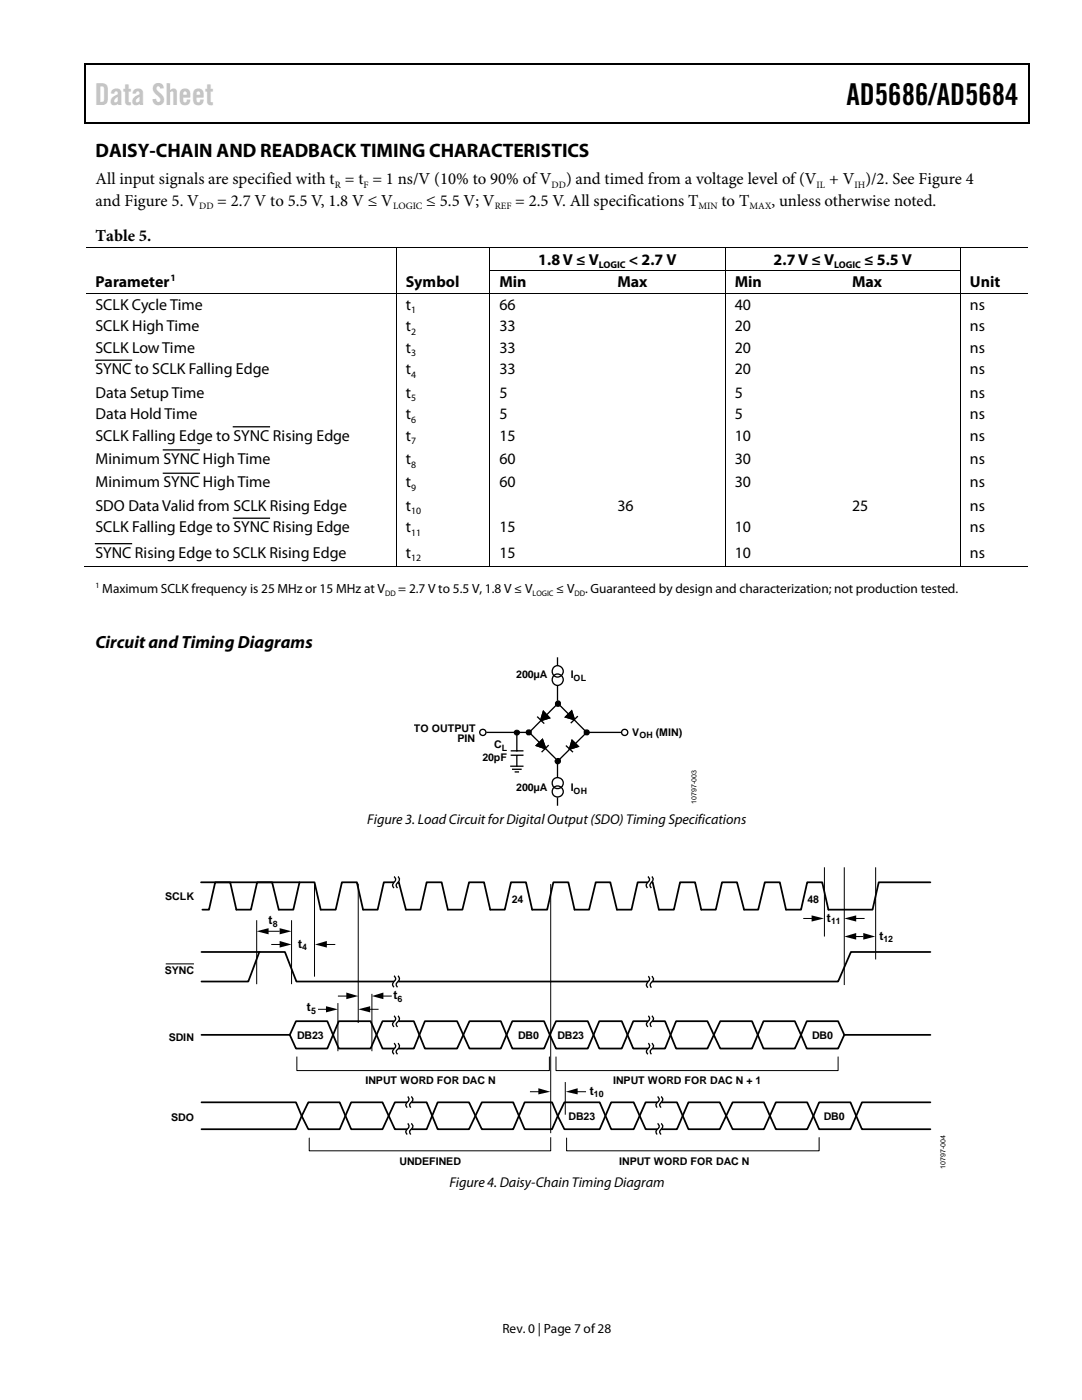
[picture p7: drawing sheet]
<svg xmlns="http://www.w3.org/2000/svg" width="216mm" height="279mm" viewBox="0 0 216 279" stroke-linecap="round" stroke-linejoin="round" font-family="sans-serif">
<g fill="#000">
<path d="M16.9 12.7h.2v1h-.2zM16.9 12.7h.2v.3h-.2zM82.5 12.7h.3v.3h-.3zM205.1 12.7h.3v1h-.3zM205.1 12.7h.3v.3h-.3zM16.9 24.4h.2v.2h-.2zM82.3 24.4h.2v.2h-.2zM205.1 24.4h.3v.2h-.3zM79 49.4h.2v.1h-.2zM79 54h.2v.1h-.2zM79 58.5h.2v.2h-.2zM97.7 49.4h.1v.1h-.1z"/>
<path d="M97.7 54h.1v.1h-.1zM97.7 58.5h.1v.2h-.1zM121.3 54h.2v.1h-.2zM121.3 58.5h.2v.2h-.2zM144.6 49.4h.2v.1h-.2zM144.6 54h.2v.1h-.2zM144.6 58.5h.2v.2h-.2zM168.1 54h.2v.1h-.2zM168.1 58.5h.2v.2h-.2zM191.6 49.4h.1v.1h-.1zM191.6 54h.1v.1h-.1zM191.6 58.5h.1v.2h-.1z"/>
<path d="M79 112.9h.2v.2h-.2zM97.7 112.9h.1v.2h-.1zM121 112.9h.2v.2h-.2zM144.6 112.9h.2v.2h-.2zM167.9 112.9h.1v.2h-.1zM191.6 112.9h.1v.2h-.1z"/>
<circle cx="105.5" cy="146.2" r=".49"/>
<circle cx="111.3" cy="151.9" r=".52"/>
<circle cx="111.4" cy="140.4" r=".51"/>
<circle cx="117.1" cy="146.2" r=".49"/>
</g>
<path d="M17 13.7v10.7M17.1 12.8h65.4M82.8 12.8h122.3M205.2 13.7v10.7M17.1 24.5h188M19 71.9h7.2M32.6 89.8h7.2M32.6 94.4h7.2M46.6 85.2h7.2M19 108.5h7.2M46.6 103.4h7.2" fill="none" stroke="#000" stroke-width=".25"/>
<g fill="none" stroke="#000" stroke-width=".2">
<path d="M17.1 49.4h61.9M17.1 58.6h61.9M79.1 49.5v4.5M79.1 54.1v4.4M79.1 58.7v54.2M79.2 49.4h18.5M79.2 58.6h18.5M97.7 49.5v4.5M97.7 54.1v4.4M97.7 58.7v54.2M97.8 49.4h46.8M97.8 54.1h23.5"/>
<path d="M97.8 58.6h23.5M121.5 54.1h23.1M121.5 58.6h23.1M144.7 49.5v4.5M144.7 54.1v4.4M144.7 58.7v54.2M144.8 49.4h46.8M144.8 54.1h23.3M144.8 58.6h23.3M168.3 54.1h23.3M168.3 58.6h23.3M191.6 49.5v4.5"/>
<path d="M191.6 54.1v4.4M191.6 58.7v54.2M191.7 49.4h13.4M191.7 58.6h13.4M16.9 113h62.1M79.2 113h18.5M97.8 113h46.8M144.8 113h46.8M191.7 113h13.4"/>
</g>
<g fill="none" stroke="#000" stroke-width=".26">
<path d="M111.2 140.6l-5.5 5.5"/>
<circle cx="105.5" cy="146.2" r=".49"/>
<circle cx="111.3" cy="151.9" r=".52"/>
<circle cx="111.4" cy="140.4" r=".51"/>
<circle cx="117.1" cy="146.2" r=".49"/>
</g>
<path d="M107.2 143l1.4 1.4z" fill="#fff"/>
<path d="M107.2 143l1.4 1.4" fill="none" stroke="#000" stroke-width=".26"/>
<path d="M108.4 142l1.3 1.3-1.7 .5-.1-.1z" fill-rule="evenodd" fill="#fff"/>
<path d="M108.4 142l1.3 1.3-1.7 .5-.1-.1zM116.9 146.3l-5.5 5.5" fill="none" stroke="#000" stroke-width=".26"/>
<path d="M108.4 142l1.3 1.3-1.7 .5-.1-.1z" fill="#000"/>
<path d="M112.9 148.8l1.4 1.3z" fill="#fff"/>
<path d="M112.9 148.8l1.4 1.3" fill="none" stroke="#000" stroke-width=".26"/>
<path d="M114.2 147.7l1.2 1.3-1.8 .5z" fill-rule="evenodd" fill="#fff"/>
<path d="M105.7 146.3l5.6 5.6M114.2 147.7l1.2 1.3-1.8 .5z" fill="none" stroke="#000" stroke-width=".26"/>
<path d="M114.2 147.7l1.2 1.3-1.8 .5z" fill="#000"/>
<path d="M108.1 150.1l1.4-1.4z" fill="#fff"/>
<path d="M109.5 148.7l-1.4 1.4" fill="none" stroke="#000" stroke-width=".26"/>
<path d="M107 148.8l1.2-1.2 .7 1.7-.1 .1z" fill-rule="evenodd" fill="#fff"/>
<path d="M107 148.8l1.2-1.2 .7 1.7-.1 .1zM111.4 140.5l5.7 5.7" fill="none" stroke="#000" stroke-width=".26"/>
<path d="M107 148.8l1.2-1.2 .7 1.7-.1 .1z" fill="#000"/>
<path d="M113.9 144.3l1.4-1.4z" fill="#fff"/>
<path d="M115.3 142.9l-1.4 1.4" fill="none" stroke="#000" stroke-width=".26"/>
<path d="M112.8 143.1l1.3-1.2 .5 1.7z" fill-rule="evenodd" fill="#fff"/>
<g fill="none" stroke="#000" stroke-width=".26">
<path d="M111.2 131.2v1.6M111.2 136.8v3.1M97 146.2h8.2M111.2 152v3.2M111.2 159.1v1.7M112.8 143.1l1.3-1.2 .5 1.7z"/>
<circle cx="111.3" cy="134" r="1.13"/>
<circle cx="111.3" cy="135.7" r="1.13"/>
<circle cx="111.3" cy="156.3" r="1.12"/>
<circle cx="111.3" cy="158" r="1.11"/>
</g>
<path d="M112.8 143.1l1.3-1.2 .5 1.7z" fill="#000"/>
<path d="M97 146.2h8.2" fill="none" stroke="#000" stroke-width=".2"/>
<circle cx="96.3" cy="146.2" r=".62" fill="#fff"/>
<g fill="none" stroke="#000" stroke-width=".26">
<path d="M117.5 146.2h6.4"/>
<circle cx="96.3" cy="146.2" r=".62"/>
</g>
<path d="M117.5 146.2h6.4" fill="none" stroke="#000" stroke-width=".2"/>
<circle cx="124.6" cy="146.2" r=".62" fill="#fff"/>
<g fill="none" stroke="#000" stroke-width=".26">
<path d="M101.8 152.9h2.7M101.9 150.7h2.6M101.9 149.8h2.6M102.2 153.5h1.9M102.7 154.1h.9M103.1 146.5v3.4M103.1 150.7v2.3M78.6 174.9l.3 .3v.4l-.6 1.1 .3 .5M79.4 174.9l.3 .7-.7 1.1 .3 .5M129.3 174.9l.2 .3 .1 .4-.7 1.1 .3 .5M130.1 174.9l.2 .3v.4l-.6 1.1 .3 .5M78.6 194.7l.3 .7-.6 1.1 .3 .5"/>
<path d="M79.4 194.7l.3 .7-.7 1.1 .3 .5M129.4 194.8l.2 .7-.6 1.1 .3 .5M130.1 194.8l.3 .7-.7 1.1 .3 .5M78.6 202.7l.3 .3v.4l-.6 1 .3 .5M78.6 208.2l.3 .3v.3l-.6 1.1 .3 .5M79.4 202.7l.3 .7-.7 1 .3 .5M79.4 208.2l.3 .6-.7 1.1 .3 .5M81.3 218.8l.3 .3v.4l-.6 1 .3 .5M82 218.8l.3 .3 .1 .4-.7 1 .3 .5M129.4 202.7l.2 .3v.4l-.6 1 .3 .5M129.4 208.2l.2 .3v.3l-.6 1.1 .3 .5M130.1 202.7l.2 .3 .1 .4-.7 1 .3 .5"/>
<path d="M130.1 208.2l.2 .3 .1 .3-.7 1.1 .3 .5M131.2 218.8l.3 .3v.4l-.6 1 .2 .5M131.9 218.8l.3 .3v.4l-.6 1 .3 .5M81.3 224.2l.3 .3v.3l-.6 1.1 .3 .5M82 224.2l.3 .3 .1 .3-.7 1.1 .3 .5M131.2 224.2l.3 .3v.3l-.6 1.1 .2 .5M131.9 224.2l.3 .3v.3l-.6 1.1 .3 .5"/>
<circle cx="124.6" cy="146.2" r=".62"/>
</g>
<g fill="#000">
<path d="M51.2 185.9l2.4-.7v1.3zM55.8 187.8l2.4 .7-2.4 .6zM55.8 185.2l2.4 .7-2.4 .6zM62.8 188.5l2.4-.7v1.3zM69.1 198.1l2.4 .7-2.4 .6zM74.2 198.8l2.3-.7v1.3zM161.9 182.7l2.5 .6-2.5 .6zM168.5 183.3l2.3-.6v1.2zM168.5 186.9l2.3-.7v1.3zM172.3 186.2l2.3 .7-2.3 .6zM65 200.8l2.4 .6-2.4 .6zM71.5 201.4l2.4-.6v1.2z"/>
<path d="M107.4 217.2l2.4 .7-2.4 .5zM112.9 217.9l2.4-.7v1.2z"/>
<circle cx="103.2" cy="146.2" r=".51"/>
</g>
<g fill="none" stroke="#000" stroke-width=".2">
<path d="M62.8 176.3v18.6M71.5 176.3v27.9M109.9 176.4v49.8M164.5 173.1v13.8M168.5 173.1v23.5M174.7 173.1v18.4M33.1 192.4h5.6M51.2 183.7v12.7M52.8 185.9h3M54.1 188.5h2.1M58.2 183.7v12.7M64.8 188.5h2.1"/>
<path d="M67.4 198.8h2.1M74.2 198.3v11.5M76.1 198.8h2.1M160.3 183.3h2.2M170.4 183.3h2.1M170.4 186.9h1.9M59.2 210.9v2.8h50.4v-2.8M63.5 201.4h2M67.4 200.2v9.6M73.4 201.4h2.1M105.7 217.9h2.2M110.9 210.9v2.8h56.3v-2.8"/>
<path d="M112.8 215.9v6.6M114.8 217.9h2.1M109.9 227v2.7h-48.2v-2.6M163.4 227v2.7h-50.3v-2.6"/>
<circle cx="103.2" cy="146.2" r=".51"/>
</g>
<g fill="none" stroke="#000" stroke-width=".35">
<path d="M40.1 176.1h19.7M185.6 176.1h-10.3l-1.2 5.4h-8.8l-1.2-5.4h-3l-1.3 5.4h-3l-1.2-5.4h-3l-1.3 5.4h-2.8l-1.4-5.4h-3l-1.3 5.4h-2.9l-1.2-5.4h-3l-1.2 5.4h-3l-1.3-5.4h-3l-1.2 5.4h-2.9l-1.3-5.4h-2.9l-1.3 5.4h-3l-1.2-5.4h-3l-1.2 5.4h-3l-1.2-5.4h-3l-1.3 5.4h-2.9l-1.2-5.4h-3l-1.3 5.4h-2.9l-1.3-5.4h-3l-1.2 5.4h-2.9l-1.4-5.4h-3l-1.2 5.4h-3l-1.2-5.4h-3l-1.2 5.4h-3l-1.2-5.4h-3l-1.3 5.4h-2.9l-1.3-5.4h-3l-1.2 5.4h-2.9l-1.3-5.4h-3l-1.2 5.4h-1.3M40.2 190h11.5M185.6 190h-15.8l-2.6 5.9h-108.1l-2.2-5.9h-5.2l-2.2 5.9h-9.3M40.2 220h18.9l1.1 2.7M168.5 206.5l-1.3 2.8h-6.2l-2.4-5.5h-6.3l-2.2 5.5h-6.4l-2.5-5.5h-6.3l-2.2 5.5h-6.3l-2.3-5.5h-4.5l-2.3 5.5h-6.4l-1.2-2.8-1.1 2.8h-6.4l-2.3-5.5h-6.2l-2.5 5.5h-6.4l-2.2-5.5h-6.3l-2.4 5.5h-6.3l-2.3-5.5h-6.2l-1.3 2.7M185.6 206.5h-17.1l-1.3-2.7h-6.2l-2.4 5.5h-6.3l-2.2-5.5h-6.4l-2.5 5.5h-6.3l-2.2-5.5h-6.3l-2.3 5.5h-4.5l-2.3-5.5h-6.4l-1.2 2.7-1.1-2.7h-6.4l-2.3 5.5h-6.2l-2.5-5.5h-6.4l-2.2 5.5h-6.3l-2.4-5.5h-6.3l-2.3 5.5h-6.2l-1.3-2.8h-17.6M185.6 220h-13.6l-1.2 2.7M60.2 222.7l-1.1 2.7h-18.9M60.2 222.7l1.3-2.7h6.3l2.3 5.4h6.2l2.5-5.4h6.3l2.2 5.4h6.3l2.5-5.4h6.3l2.3 5.4h5.5l1.1-2.7M60.2 222.7l1.3 2.7h6.3l2.3-5.4h6.2l2.5 5.4h6.3l2.2-5.4h6.3l2.5 5.4h6.3l2.3-5.4h5.5l1.1 2.7M111.3 222.7l1.3 2.7h7.1l2.3-5.4h4.4l2.4 5.4h6.3l2.3-5.4h6.2l2.6 5.4h6.2l2.4-5.4h6.3l2.3 5.4h6.3l1.1-2.7"/>
<path d="M170.8 222.7l-1.1-2.7h-6.3l-2.3 5.4h-6.3l-2.4-5.4h-6.2l-2.6 5.4h-6.2l-2.3-5.4h-6.3l-2.4 5.4h-4.4l-2.3-5.4h-7.1l-1.3 2.7M170.8 222.7l1.2 2.7h13.6"/>
</g>
<path d="M79.1 174.9l.3 .7-.7 1.1 .3 .5M129.6 174.9l.3 .3 .1 .4-.7 1.1 .3 .5M79.1 194.7l.3 .7-.7 1.1 .3 .5M129.7 194.8l.3 .7-.7 1.1 .3 .5M79.1 202.7l.3 .7-.7 1 .3 .5M79.1 208.2l.3 .6-.7 1.1 .3 .5M81.7 218.8l.3 .7-.7 1 .3 .5M129.7 202.7l.3 .7-.7 1 .3 .5M129.7 208.2l.3 .6-.7 1.1 .3 .5M131.6 218.8l.2 .3 .1 .4-.6 1 .3 .5M81.7 224.2l.3 .6-.7 1.1 .3 .5M131.6 224.2l.2 .3 .1 .3-.6 1.1 .3 .5" fill="none" stroke="#fff" stroke-width=".62" stroke-linecap="butt"/>
<text font-size="6" fill="#c1c1c1" x="18.9" y="20.9">Data Sheet</text>
<text font-size="6" x="168.9" y="20.9">AD5686/AD5684</text>
<text font-size="3.9" x="19" y="31.3">DAISY-CHAIN AND READBACK TIMING CHARACTERISTICS</text>
<text font-size="3.5" x="19" y="129.3">Circuit and Timing Diagrams</text>
<g font-size="3.3">
<text x="19" y="41.1">and Figure 5. V</text>
<text x="19" y="36.8">All input signals are specified with t = t = 1 ns/V (10% to 90% of V</text>
<text x="43.3" y="41.1">= 2.7 V to 5.5 V, 1.8 V ≤ V</text>
<text x="85" y="41.1">≤ 5.5 V; V</text>
<text x="102.8" y="41.1">= 2.5 V. All specifications T</text>
<text x="112.9" y="36.8">) and timed from a voltage level of (V</text>
<text x="144" y="41.1">to T</text>
<text x="153.9" y="41.1">, unless otherwise noted.</text>
<text x="165.4" y="36.8">+ V )/2. See Figure 4</text>
<text x="19.1" y="48.2">Table 5.</text>
</g>
<g font-size="3.2">
<text x="107.4" y="52.8">1.8V ≤ V</text>
<text x="125.5" y="52.8">&lt; 2.7 V</text>
<text x="154.3" y="52.8">2.7V ≤ V</text>
<text x="172.4" y="52.8">≤ 5.5 V</text>
<text x="19" y="57.3">Parameter</text>
<text x="81" y="57.3">Symbol</text>
<text x="99.7" y="57.3">Min</text>
<text x="123.2" y="57.3">Max</text>
<text x="146.6" y="57.3">Min</text>
<text x="170" y="57.3">Max</text>
<text x="193.5" y="57.3">Unit</text>
<text x="19" y="61.8">SCLK Cycle Time</text>
<text x="81" y="61.8">t</text>
<text x="99.7" y="61.8">66</text>
<text x="146.6" y="61.8">40</text>
<text x="193.6" y="61.8">ns</text>
<text x="19" y="66.1">SCLK High Time</text>
<text x="19" y="70.4">SCLK Low Time</text>
<text x="81" y="66.1">t</text>
<text x="81" y="70.4">t</text>
<text x="99.7" y="66.1">33</text>
<text x="99.7" y="70.4">33</text>
<text x="146.6" y="66.1">20</text>
<text x="146.6" y="70.4">20</text>
<text x="193.6" y="66.1">ns</text>
<text x="193.6" y="70.4">ns</text>
<text x="19" y="74.7">SYNC to SCLK Falling Edge</text>
<text x="81" y="74.7">t</text>
<text x="99.7" y="74.7">33</text>
<text x="146.6" y="74.7">20</text>
<text x="193.6" y="74.7">ns</text>
<text x="19" y="79.4">Data Setup Time</text>
<text x="19" y="83.7">Data Hold Time</text>
<text x="81" y="79.4">t</text>
<text x="81" y="83.7">t</text>
<text x="99.7" y="79.4">5</text>
<text x="99.7" y="83.7">5</text>
<text x="146.6" y="79.4">5</text>
<text x="146.6" y="83.7">5</text>
<text x="193.6" y="79.4">ns</text>
<text x="193.6" y="83.7">ns</text>
<text x="19" y="88">SCLK Falling Edge to SYNC Rising Edge</text>
<text x="81" y="88">t</text>
<text x="99.7" y="88">15</text>
<text x="146.6" y="88">10</text>
<text x="193.6" y="88">ns</text>
<text x="19" y="92.6">Minimum SYNC High Time</text>
<text x="81" y="92.6">t</text>
<text x="99.7" y="92.6">60</text>
<text x="146.6" y="92.6">30</text>
<text x="193.6" y="92.6">ns</text>
<text x="19" y="97.2">Minimum SYNC High Time</text>
<text x="19" y="101.9">SDO Data Valid from SCLK Rising Edge</text>
<text x="81" y="97.2">t</text>
<text x="81" y="101.9">t</text>
<text x="99.7" y="97.2">60</text>
<text x="123.2" y="101.9">36</text>
<text x="146.6" y="97.2">30</text>
<text x="170" y="101.9">25</text>
<text x="193.6" y="97.2">ns</text>
<text x="193.6" y="101.9">ns</text>
<text x="19" y="106.2">SCLK Falling Edge to SYNC Rising Edge</text>
<text x="81" y="106.2">t</text>
<text x="99.7" y="106.2">15</text>
<text x="146.6" y="106.2">10</text>
<text x="193.6" y="106.2">ns</text>
<text x="19" y="111.3">SYNC Rising Edge to SCLK Rising Edge</text>
<text x="81" y="111.3">t</text>
<text x="99.7" y="111.3">15</text>
<text x="146.6" y="111.3">10</text>
<text x="193.6" y="111.3">ns</text>
</g>
<g font-size="2.8">
<text x="73.3" y="164.4">Figure 3. Load Circuit for Digital Output (SDO) Timing Specifications</text>
<text x="89.7" y="236.9">Figure 4. Daisy-Chain Timing Diagram</text>
</g>
<g font-size="2.7">
<text x="20.4" y="118.4">Maximum SCLK frequency is 25 MHz or 15 MHz at V</text>
<text x="79.5" y="118.4">= 2.7 V to 5.5 V, 1.8 V ≤ V</text>
<text x="111" y="118.4">≤ V</text>
<text x="116.8" y="118.4">. Guaranteed by design and characterization; not production tested.</text>
<text x="100.2" y="266">Rev. 0 | Page 7 of28</text>
</g>
<g font-size="2.5">
<text x="53.6" y="184.5">t</text>
<text x="165" y="183.9">t</text>
<text x="59.5" y="189.1">t</text>
<text x="175.5" y="187.5">t</text>
<text x="61.2" y="201.8">t</text>
<text x="78.5" y="199.4">t</text>
<text x="117.7" y="218.4">t</text>
</g>
<g font-size="2.1">
<text x="103" y="135.3">200µA</text>
<text x="113.9" y="135.3">I</text>
<text x="82.6" y="146">TO OUTPUT</text>
<text x="91.3" y="148.1">PIN</text>
<text x="98.6" y="149.3">C</text>
<text x="126.2" y="146.8">V</text>
<text x="130.8" y="146.8">(MIN)</text>
<text x="96.3" y="151.9">20pF</text>
<text x="103" y="157.9">200µA</text>
<text x="113.9" y="157.9">I</text>
<text x="33" y="179.5">SCLK</text>
<text x="102.1" y="180.1">24</text>
<text x="161.1" y="180.1">48</text>
<text x="32.9" y="194.4">SYNC</text>
<text x="33.7" y="207.7">SDIN</text>
<text x="59.3" y="207.3">DB23</text>
<text x="103.4" y="207.3">DB0</text>
<text x="111.2" y="207.3">DB23</text>
<text x="162.1" y="207.3">DB0</text>
<text x="72.9" y="216.4">INPUT WORD FOR DAC N</text>
<text x="122.3" y="216.4">INPUT WORD FOR DAC N + 1</text>
<text x="34.2" y="223.8">SDO</text>
<text x="113.5" y="223.4">DB23</text>
<text x="164.4" y="223.4">DB0</text>
<text x="79.7" y="232.5">UNDEFINED</text>
<text x="123.5" y="232.5">INPUT WORD FOR DAC N</text>
</g>
<g font-size="1.9">
<text x="39.8" y="41.8">DD</text>
<text x="66.8" y="37.5">R</text>
<text x="72.5" y="37.5">F</text>
<text x="78.4" y="41.8">LOGIC</text>
<text x="98.7" y="41.8">REF</text>
<text x="110.1" y="37.5">DD</text>
<text x="139.4" y="41.8">MIN</text>
<text x="149.6" y="41.8">MAX</text>
<text x="162.9" y="37.5">IL</text>
<text x="170.5" y="37.5">IH</text>
<text x="119.5" y="53.5">LOGIC</text>
<text x="166.5" y="53.5">LOGIC</text>
<text x="34" y="56.1">1</text>
<text x="82" y="62.5">1</text>
<text x="82" y="66.8">2</text>
<text x="82" y="71.1">3</text>
<text x="82" y="75.4">4</text>
<text x="82" y="80.1">5</text>
<text x="82" y="84.4">6</text>
<text x="82" y="88.7">7</text>
<text x="82" y="93.3">8</text>
<text x="82" y="98">9</text>
<text x="82" y="102.7">10</text>
<text x="82" y="106.9">11</text>
<text x="82" y="112">12</text>
</g>
<g font-size="1.8">
<text x="114.5" y="135.9">OL</text>
<text x="100.1" y="149.9">L</text>
<text x="127.6" y="147.3">OH</text>
<text x="114.5" y="158.4">OH</text>
<text x="54.4" y="185">8</text>
<text x="165.8" y="184.5">11</text>
<text x="60.3" y="189.6">4</text>
<text x="176.3" y="188.1">12</text>
<text x="62.1" y="202.3">5</text>
<text x="79.3" y="200">6</text>
<text x="118.5" y="219">10</text>
</g>
<g font-size="1.6">
<text x="19" y="117.3">1</text>
<text x="76.8" y="118.9">DD</text>
<text x="106.3" y="118.9">LOGIC</text>
<text x="114.6" y="118.9">DD</text>
</g>
<g font-size="1.4">
<text x="138.9" y="160.4" transform="rotate(-90 138.9 160.4)">10797-003</text>
<text x="188.7" y="233.2" transform="rotate(-90 188.7 233.2)">10797-004</text>
</g>
</svg>
